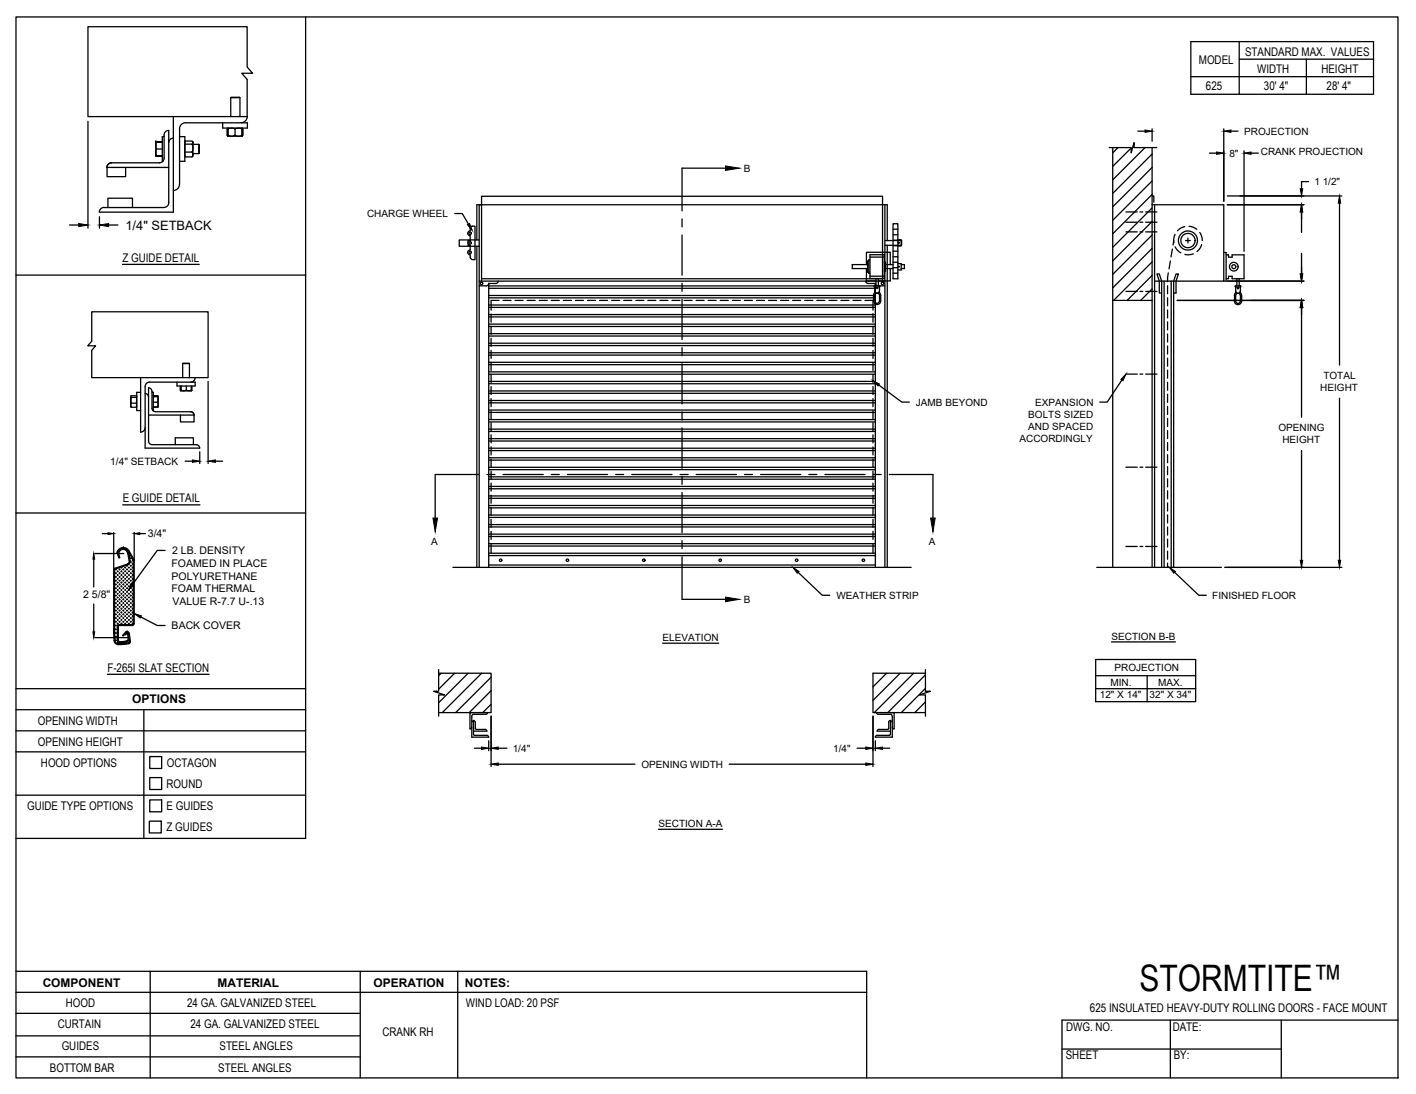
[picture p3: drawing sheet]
<svg xmlns="http://www.w3.org/2000/svg" width="279mm" height="216mm" viewBox="0 0 279 216" stroke-linecap="round" stroke-linejoin="round" font-family="sans-serif">
<!-- layer: ANNOTATIONS -->
<g fill="none" stroke="#000" stroke-width=".25">
<path d="M17.4 23.9v21.1M224.5 25.9h1.4M227.3 25.4v2.5M238.6 30.2h1.5M241.5 25.4v14.3M242.2 38.7h22.6M242.9 25.9h1.4M245.5 29.8v19.8M246.9 30.2h1.4M258.2 35.8h-1.4v1.5M13.7 44.4h1.8M19.6 42.8v2.2"/>
<path d="M21.4 44.4h1.9M89.7 42.1h1.5l1.2 2.1M232.3 59.3h25M242.2 55.5h15.1M242.2 40.4h15.1M256.8 41.8v4.1M256.8 50v4.1M264.3 40.1v32M41.1 75.3v16.2M173.4 76l4.5 3.4h1.5M221.4 75l-2.9 4.4h-1.5M256.8 60.7v21.7"/>
<path d="M264.3 78.6v32M36.5 91h1.5M39.4 89.2v2.3M42.5 91h1.4M256.8 88.9v21.7M18.5 110.3v5.5M18.5 119.2v5.5M18.7 109.2h5.7M20.2 105.3h1.1M22.4 105.1v7.3M26.5 105.1v5.5M27.6 105.3h1.1"/>
<path d="M32.6 108.6h-1.6l-4.8 6.6M157.5 112.9l4.7 4.6h1.5M231.8 112.9l4.7 4.6h1.5M241.7 112h23.1M18.7 125.8h6.4M27.8 121.8l3.2 1.6h1.6M130.7 126.9h11.1M216.2 130.2h19.7v8.3h-19.7zM216.2 133.4h19.7M216.2 135.9h19.7M219.3 126.7h12.6M226.4 133.4v5.1"/>
<path d="M93.6 147.7h1.4M96.4 146.2v1.9M96.9 141.3v10M98.3 147.7h1.7M98.3 150.8h27M143.9 150.8h26.9M169.1 147.7h1.7M172.3 141.3v10M172.7 146.2v1.9M174.1 147.7h1.5M129.9 163.7h12.6"/>
</g>
<!-- layer: CRANK RH -->
<g fill="none" stroke="#000" stroke-width=".25">
<path d="M218.9 29.1h4.3v1.1l.6-2v.9h4.4M219.6 29.1v82.9M220.6 29.1l-1 1.1M223.2 29.2l-3.6 3.6M223.8 28.6l-.2 .2M225.9 29.1l-6.3 6.4M227.3 38.7h.4v1.2M227.3 30.4l-7.7 7.8M227.3 33l-7.7 7.8M227.3 35.7l-7.7 7.8M227.3 38.4l-7.7 7.7M227.3 29.1v82.9"/>
<path d="M92.3 48.4h.5v1M92.8 49.3a.48 .48 0 0 0-.5 .5 .48 .48 0 0 0 .5 .5M92.8 45.6a.48 .48 0 0 0-.5 .4 .48 .48 0 0 0 .5 .5M92.8 47.5a.48 .48 0 0 0-.5 .4 .48 .48 0 0 0 .5 .5M92.8 50.3v.7l.4 .2M92.8 46.5v1h-.5M93.2 44.6l-.4 .3v.7M93.3 44.6h.4v6.6h-.4M94.1 47.3v-6.9h81v7.1M94.1 48.6v63.4M94.6 47.3h-4v1.3h4M94.6 40.4v71.6"/>
<path d="M94.6 55.5h80M95 55.5v-16.8h79.1v16.8M95 55h79.1M96.4 55.9l-.2 .4-.2 .1h-1.4M96.4 55.9v56.1M96.4 56.4h76.3M96.4 55.9h1.5M96.4 58.8h76.3M96.4 58.3h76.3M96.4 56.9h76.3M98.3 55.5l-.2 .4h-.3M98.5 59.3h-1.6v1.9"/>
<path d="M99.3 59.3h1.5M101.6 59.3h1.6M104 59.3h1.6M106.4 59.3h1.6M108.8 59.3h1.6M111.2 59.3h1.6M113.5 59.3h1.6M115.9 59.3h1.6M118.3 59.3h1.6M120.7 59.3h1.6M123.1 59.3h1.6M125.5 59.3h1.5"/>
<path d="M127.8 59.3h1.6M130.2 59.3h1.6M132.6 59.3h1.6M135 59.3h1.6M137.4 59.3h1.5M139.7 59.3h1.6M142.1 59.3h1.6M144.5 59.3h1.6M146.9 59.3h1.6M149.3 59.3h1.6M151.6 59.3h1.6M154 59.3h1.6"/>
<path d="M156.4 59.3h1.6M158.8 59.3h1.6M161.2 59.3h1.6M163.6 59.3h1.5M165.9 59.3h1.6M168.3 59.3h1.6M170.7 59.3h1.6v1.9M170.8 55.5l.1 .2 .4 .2M171 52.2v-2.4h4.7v2.4M171 53v2.4h1.8M171.2 52.2h-3v.8h3M171.3 55.9h1.4"/>
<path d="M171.4 51.5h-.2v2.2h.2M171.7 51.3h-.3v2.7h.3M171.7 50.3h2.8v4.7h-2.8zM171.7 54.5h2.8M171.7 50.7h2.8M172.6 56.6l-.1-.1 .1-.1h1l-.1 .2M172.6 56.6h.9v.8a.48 .48 0 0 1-.4 .4 .48 .48 0 0 1-.5-.4zM172.6 57.5l-.2 .6a2.17 2.17 0 0 0 .2 1.8 .71 .71 0 0 0 .7 .1 .71 .71 0 0 0 .5-.6v-1.1l-.2-.4M172.7 55.9l.1 .3 .4 .2h1.4M172.7 55.9v56.1M172.8 57.9a.48 .48 0 0 1 .7 .4v1.1a.48 .48 0 0 1-.4 .5 .48 .48 0 0 1-.5-.5v-1.1zM172.8 55v1.4"/>
<path d="M173.3 55v1.4M173.5 57.5l.1 .4M174.5 51.8h.2v1.7h-.2M174.6 47.5h3.3v.9h-3.3M174.6 40.4v71.6M174.7 52.2h1.5M174.7 53h1.5M175.1 48.4v63.6M175.7 53v2.4h-2.4M176.2 44.2h1v10.8h-1zM176.2 48.5h1M176.2 47.4h1"/>
<path d="M176.2 53.9h1M176.2 52.8h1M176.2 51.8h1M176.2 50.7h1M176.2 49.6h1M176.2 46.3h1M176.2 45.2h1M177.2 47.3h.6v1.3h-.6M177.2 52h.6v1.3h-.6M177.3 47.9h.1M177.3 52.6h.1M177.8 52.2h.7v.8h-.7"/>
<path d="M219.6 59.3h7.7M222.2 41.8h2.2M222.2 43.9h2.2M222.2 45.8h2.2M222.2 57.5h2.2M224.9 41.8h.6M224.9 43.9h.6M224.9 45.8h.6M224.9 57.5h.6M226.1 41.8h2.2M226.1 43.9h2.2M226.1 45.8h2.2"/>
<path d="M226.1 57.5h2.2M227.3 40.4h14.2v15.1h-13.7M227.3 41l-7.7 7.8M227.3 43.7l-7.7 7.8M227.3 46.4l-7.7 7.7M227.3 49l-7.7 7.8M227.3 51.7l-7.6 7.6M227.3 54.4l-4.9 4.9M227.3 57l-2.2 2.3M227.8 40.4v71.6M229.2 57.8h-.5v-2.3l-.4-1.4h.4l.5 1.4v56.5M229.7 55.5v56.5"/>
<path d="M230.4 56.4v1.6M230.4 58.8v1.5M230.5 53.8l-.1 1.8M230.9 51.5l-.2 1.6M231.1 55.5v56.5M231.3 49.1l-.2 1.6M231.6 57.8h.5v-2.3l.4-1.4h-.4l-.5 1.4v56.5M231.6 47.5l-.1 .9M231.9 46.2l-.3 1v.7M231.9 48.7l.5 .7 .6 .5M233.8 44.7l-.7 .2-.8 .7M233.9 47.5h1"/>
<path d="M234.4 47v.9M234.6 44.7l.9 .2 .7 .4M235.5 50.1l-1 .2-.7-.1M236.7 45.9l.4 .6 .1 1M237.1 48.3l-.2 .6-.7 .8M241.5 49.8h.4v5.7h-.4M241.9 50.3h.5v.5h.7v-.5h2.4v4.7h-2.4v-.5h-.7v.5h-.5M243.8 58.3a.48 .48 0 0 1 .5-.4 .48 .48 0 0 1 .5 .5v1a.48 .48 0 0 1-.5 .5 .48 .48 0 0 1-.5-.5M243.8 56.4l-.1 .1 .1 .1M243.8 56.4h1M243.8 57.4v-.8h1v.8M243.8 58.4v1"/>
<path d="M243.8 57.5l-.2 .7a2.18 2.18 0 0 0 .2 1.7 .71 .71 0 0 0 .7 .2 .71 .71 0 0 0 .5-.7M244.1 55v1.4M244.5 55v1.4M244.7 56.4l.2 .1-.2 .1M244.7 57.5l.3 .8M244.8 57.4a.48 .48 0 0 1-.5 .5 .48 .48 0 0 1-.5-.5M245 58.4v1M96.4 73.9h76.3M96.4 79.5h76.3M96.4 79h76.3M96.4 77.6h76.3M96.4 77.2h76.3"/>
<path d="M96.4 75.7h76.3M96.4 75.3h76.3M96.4 73.4h76.3M96.4 72h76.3M96.4 71.5h76.3M96.4 70.1h76.3M96.4 69.6h76.3M96.4 68.2h76.3M96.4 67.7h76.3M96.4 66.3h76.3M96.4 65.8h76.3M96.4 64.4h76.3"/>
<path d="M96.4 64h76.3M96.4 62.5h76.3M96.4 62.1h76.3M96.4 60.7h76.3M96.4 60.2h76.3M96.9 62v1.6M96.9 64.4v1.6M96.9 66.8v1.5M96.9 69.2v1.5M96.9 71.5v1.6M96.9 73.9v1.6M96.9 76.3v1.6"/>
<path d="M96.9 78.7v1.6M172.3 62v1.6M172.3 64.4v1.6M172.3 66.8v1.5M172.3 69.2v1.5M172.3 71.5v1.6M172.3 73.9v1.6M172.3 76.3v1.6M172.3 78.7v1.6M222.2 73.8h2.2M224.9 73.8h.6M226.1 73.8h2.2"/>
<path d="M230.4 61.2v1.5M230.4 63.5v1.6M230.4 65.9v1.6M230.4 68.3v1.6M230.4 70.7v1.6M230.4 73v1.6M230.4 75.4v1.6M230.4 77.8v1.6M96.4 99.8h76.3M96.4 98.3h76.3M96.4 97.9h76.3M96.4 96.5h76.3"/>
<path d="M96.4 96h76.3M96.4 94.6h76.3M96.4 94.1h76.3M96.4 92.7h76.3M96.4 92.2h76.3M96.4 90.8h76.3M96.4 90.3h76.3M96.4 88.9h76.3M96.4 88.5h76.3M96.4 87h76.3M96.4 86.6h76.3M96.4 85.2h76.3"/>
<path d="M96.4 84.7h76.3M96.4 83.3h76.3M96.4 82.8h76.3M96.4 81.4h76.3M96.4 80.9h76.3M96.9 81v1.6M96.9 83.4v1.6M96.9 85.8v1.6M96.9 88.2v1.6M96.9 90.6v1.6M96.9 93v1.6M96.9 95.3v1.6"/>
<path d="M96.9 97.7v1.6M172.3 81v1.6M172.3 83.4v1.6M172.3 85.8v1.6M172.3 88.2v1.6M172.3 90.6v1.6M172.3 93v1.6M172.3 95.3v1.6M172.3 97.7v1.6M222.2 92.2h2.2M224.9 92.2h.6M226.1 92.2h2.2"/>
<path d="M230.4 80.2v1.6M230.4 82.6v1.6M230.4 85v1.6M230.4 87.3v1.6M230.4 89.7v1.6M230.4 92.1v1.6M230.4 94.5v1.6M230.4 96.9v1.5M230.4 99.3v1.5M89.4 112h90.4M96.4 111.5h76.3M96.4 109.6h76.3"/>
<path d="M96.4 109.2h76.3M96.4 107.8h76.3M96.4 107.3h76.3M96.4 105.9h76.3M96.4 105.4h76.3M96.4 104h76.3M96.4 103.5h76.3M96.4 102.1h76.3M96.4 101.6h76.3M96.4 100.2h76.3M96.9 100.1v1.6M96.9 102.5v1.6"/>
<path d="M96.9 104.9v1.5M96.9 107.3v1.9M172.3 100.1v1.6M172.3 102.5v1.6M172.3 104.9v1.5M172.3 107.3v1.9M222.2 107.8h2.2M224.9 107.8h.6M226.1 107.8h2.2M230.4 101.6v1.6M230.4 104v1.6M230.4 106.4v1.6"/>
<path d="M230.4 108.8v1.6M230.4 111.1v.9M86.1 136.4l-.1 .2M86.6 132.9h10.3v7.7h-10.3M86.6 132.1v4.3h-1l2.1 .7h-1.1v4.2M87 132.9l-.4 .5M89.7 132.9l-3.1 3.1M92.4 132.9l-5.8 5.8M95 132.9l-7.7 7.7M96.9 133.6l-7 7M96.9 136.3l-4.3 4.3M96.9 139l-1.6 1.6"/>
<path d="M172.3 132.9h.1M174.9 132.9l-2.6 2.7M177.6 132.9l-5.3 5.3M180.3 132.9l-7.8 7.7M182.6 132.9h-10.3v7.7h10.3M182.6 132.1v4.3h1l-2.2 .7h1.2v4.2M182.6 133.2l-7.4 7.4M182.6 135.8l-4.8 4.8M182.6 138.5l-2.1 2.1M93.1 142.3l.3 .3M93.1 141.5v4h3.3l-.3-.4M93.3 141l-.2 .4"/>
<path d="M93.3 141h2.6l.3-.4h-3.5v3.2l.4-.3M93.4 144.3h2.7M93.8 143.7l.2 .3h1.9l.2 .3M93.8 143.7v-1.2l-.4-.3 .1 2.8 2.6 .1M173.3 141l-.4-.4h3.5v3.2l-.3-.3M173.3 141h2.5l.3 .4M175.4 143.7l-.3 .3h-1.8l-.2 .3h2.6M175.4 143.7l-.1-1.2 .4-.3-.1 2.8-2.5 .1M176.1 142.3l-.4 .3M176.1 141.5v4h-3.4l.4-.4"/>
<circle cx="92.8" cy="49.8" r=".24"/>
<circle cx="92.8" cy="47.9" r=".24"/>
<circle cx="92.8" cy="46" r=".24"/>
<circle cx="95" cy="55.9" r=".24"/>
<circle cx="173.1" cy="56.8" r=".12"/>
<circle cx="174.1" cy="55.9" r=".24"/>
<circle cx="177.3" cy="47.9" r=".1"/>
<circle cx="177.3" cy="52.6" r=".1"/>
<circle cx="234.4" cy="47.5" r="1.88"/>
<circle cx="234.4" cy="47.5" r="1.41"/>
<circle cx="243.4" cy="52.6" r=".86"/>
<circle cx="243.4" cy="52.6" r=".39"/>
<circle cx="244.3" cy="56.9" r=".12"/>
<circle cx="98.8" cy="110.6" r=".24"/>
<circle cx="112" cy="110.6" r=".24"/>
<circle cx="127" cy="110.6" r=".24"/>
<circle cx="142.1" cy="110.6" r=".24"/>
<circle cx="157.2" cy="110.6" r=".24"/>
<circle cx="170.4" cy="110.6" r=".24"/>
</g>
<!-- layer: 0 -->
<path d="M257.8 11.7v6.9M216.4 112h24.6" fill="none" stroke="#000" stroke-width=".25"/>
<!-- layer: CRANK RH -->
<path d="M172.3 62.1h.1" fill="none" stroke="#000" stroke-width=".2"/>
<!-- layer: ANNOTATIONS -->
<g fill="#000" stroke="#000" stroke-width=".2">
<path d="M225.9 25.7l1.4 .2-1.4 .2zM240.1 30l1.4 .2-1.4 .3zM241.5 25.9l1.4-.2v.4zM245.5 30.2l1.4-.2v.5zM256.6 37.3h.4l-.2 1.4zM15.5 44.1l1.9 .3-1.9 .3zM19.6 44.4l1.8-.3v.6zM92.2 44.3l.4-.2 .6 1.3zM256.6 54.1h.4l-.2 1.4zM256.8 40.4l.2 1.4h-.4zM264.3 38.7l.2 1.4h-.4zM172.3 75.1l1.2 .7-.3 .4z"/>
<path d="M222.2 73.8l-.6 1.3-.4-.2zM256.8 59.3l.2 1.4h-.4zM38 90.8l1.4 .2-1.4 .2zM41.1 91l1.4-.2v.4zM18.5 109.2l.2 1.1h-.4zM21.3 105.1l1.1 .2-1.1 .2zM26 115.1l.4 .3-1.1 1zM26.5 105.3l1.1-.2v.4zM156.5 112l1.1 .8-.3 .3zM230.7 112l1.2 .8-.3 .3zM256.6 110.6h.4l-.2 1.4zM264.1 110.6h.4l-.2 1.4z"/>
<path d="M18.3 124.7h.4l-.2 1.1zM26.5 121.1l1.4 .4-.2 .5zM95 147.4l1.4 .3-1.4 .2zM96.9 147.7l1.4-.3v.5zM96.9 150.8l1.4-.2v.4zM170.8 147.4l1.5 .3-1.5 .2zM170.8 150.6l1.5 .2-1.5 .2zM172.7 147.7l1.4-.3v.5z"/>
</g>
<!-- layer: SECTION CUTS -->
<g fill="none" stroke="#000" stroke-width=".25">
<path d="M143.2 33.2h-8.6v8.4M134.6 43.2v1.6M134.6 46.4v7.9M134.6 55.9v1.6M134.6 59.1v7.9M134.6 68.6v1.6M134.6 71.8v7.9M94.5 93.6h-8.6v8.6M96.1 93.6h1.6M99.3 93.6h7.9M108.8 93.6h1.6M112 93.6h7.9"/>
<path d="M121.5 93.6h1.6M124.7 93.6h7.9M134.2 93.6h1.6M134.6 81.3v1.6M134.6 84.5v7.9M134.6 94v1.6M134.6 97.2v7.9M137.4 93.6h7.9M146.9 93.6h1.6M150.1 93.6h7.9M159.6 93.6h1.6M162.8 93.6h7.9"/>
<path d="M172.3 93.6h1.6M175.5 93.6h8.6v8.6M134.6 106.7v1.6M134.6 109.9v8.4h8.6"/>
</g>
<path d="M143.2 32.7l2.7 .5-2.7 .4zM85.4 102.2h.9l-.4 2.7zM143.2 117.8l2.7 .5-2.7 .4zM183.6 102.2h.9l-.4 2.7z" fill="#000" stroke="#000" stroke-width=".2"/>
<!-- layer: DETAILS -->
<g fill="none" stroke="#000" stroke-width=".25">
<path d="M17.4 5.3h31.4v7.9l1 1.3h-2.1l1.1 1.2v7.3h-31.4zM45.5 19.3h1.8v3.7M45.5 19.3v3.7M45.5 19.3h1.8M21.1 33v1.9h3.7v-1.9M22 32.1a.92 .92 0 0 0-.9 .9h12.2M30.8 30.8h.1M30.8 28h.1M30.8 30.8h1.2M30.9 30.8h.1M30.9 30.8h1.1M32 28h-1.2"/>
<path d="M32 29.4h-1.1l-.1 .7 .1 .7h1.1M32 28h-1.1l-.1 .7 .1 .7M32 28h-1.2v2.8h.1M32.4 26.7a.92 .92 0 0 1 .9-1v14.3a.92 .92 0 0 1-.9 .9M32.4 26.7v4.5a.92 .92 0 0 1-.9 .9h-9.5a.88 .88 0 0 0-.9 .9M32.4 27h-.4v4.8h.2M34.2 27.3a.92 .92 0 0 0-.9 .9M34.2 23v18.9h-14.6M35.4 36.4a1.22 1.22 0 0 1-1.2 1.2M35.4 27h1.1v4.8h-1.1M36.5 30.8h.1M36.5 28h.1"/>
<path d="M36.5 28.4h1.4l.2 .8-.2 .8h-1.4M37.9 28.4l.2-.3-.2-.3h-1.4v3.2h1.4l.2-.5-.2-.5M38 27.9l.1 .1v2.8l-.2 .2M38.1 28.5h1.1M38.1 30.3h1.1M39.2 28.5l.1 .1v1.6l-.1 .1M39.2 28.5v1.8M43.9 24.2v1.1h4.9v-1.1h-12.2a1.22 1.22 0 0 0-1.2 1.2v11M44.8 26.7l.2 .2M44.8 25.4l.2-.1v.1M44.9 25.4l-.1 1.3 .2 .2M45 25.3l-.1 .1"/>
<path d="M45 25.4l.7-.1 .7 .1v1.3l-.5 .2-.9-.2zM45 25.4v1.5h2.7M45 25.4h-.1v1.3l.1 .2M46.4 25.4l.7-.1 .6 .1M46.4 26.7l.7 .2 .6-.2v-1.4l.1 1.6M47.7 26.7v.2M47.8 25.3l.1 .1-.1 1.5M47.8 25.3l.1 .1v1.3l-.1 .1M48.8 23a1.22 1.22 0 0 1-1.2 1.2M21.3 41v-1.9h4.8v1.9M32.4 41l-11.9-.1a.92 .92 0 0 0-.9 1M18.1 61.5h23v13h-23v-5.3l.8-1h-1.6l.8-.8z"/>
<path d="M25.8 78.2v2l.1 .2M25.8 78.2h.1M25.9 78.4l-.1-.1 .1-.2h1v2.3h-1a.62 .62 0 0 1 0-.8M26.9 78.4h-1a1.18 1.18 0 0 0 0 1.2h1M26.9 78.2h.1M27.7 77.4h-.7v3.6h.7M27.7 74.5v10.8M28.6 77.7a.67 .67 0 0 1 .7 .6M29.5 75.4a.9 .9 0 0 0-.9 .9v12.1h10.8a.67 .67 0 0 0-.7-.6l-8.7-.1a.67 .67 0 0 1-.7-.6v-10.6a.67 .67 0 0 1 .7 .7v3.4M29.5 75.4h9v.8h-3.6v-.8M30 77.4h.2v3.6M30.2 78.3h.9l.1 .5-.1 .6h-.9"/>
<path d="M30.2 78.2h1M30.2 78.1l1 .1M31.1 79.4v.9h-.9M31.2 78.2h.1M31.2 78.2l-.1 .1M31.2 78.2v2l-1 .1M35.6 76.2v.8l.1 .1M35.7 76.2v.9h-.1M35.7 76.2v.8l.6 .1 .5-.1v-.8M35.7 77v.1h2M36 71.8v2.7M36 71.8h1.4"/>
<path d="M37.4 71.8v2.7M37.7 76.2v.8l-.4 .1-.5-.1M37.7 77v.1M37.9 76.2v.8l-.2 .1M37.9 77l-.2 .1M38.5 74.5a.9 .9 0 0 1-.9 .9M26.9 80.2h.1M28.6 84.4a.9 .9 0 0 1-.9 .9M29.3 81.9h9M30 80.6a.67 .67 0 0 0 .7 .6l6.9 .1M31.2 80.3h-.1M31.2 80.2v.1"/>
<path d="M34.6 87.8v-1.4h3.6v1.4M37.6 81.2a.65 .65 0 0 1 .7 .7v1.4h-2.7v-1.4M37.6 81.2a.67 .67 0 0 1 .7 .7M22.4 112.4l.1 14M22.6 112.2l-.2 .2M22.8 117.5h.1M22.8 116.8h.1M22.8 116.1h.1M22.8 115.3h.1M22.8 114.6h.1M22.8 113.9h.1M22.8 113.1h.1"/>
<path d="M22.8 118.3h.1M22.8 119h.1M22.8 119.8h.1M22.8 112.4h.1M22.9 112.3v.2M22.9 113v.2M22.9 113.8v.2M22.9 114.5v.2M22.9 115.2v.2M22.9 116v.2M22.9 116.7v.2M22.9 117.5v.1"/>
<path d="M22.9 118.2v.2M22.9 118.9v.2M22.9 119.7v.1M23.1 109.2a1.29 1.29 0 0 1 1-1.1 1.29 1.29 0 0 1 1.4 .6l.9 1.6M23.1 109.2h.2M23.1 117.9h.2M23.1 117.2h.2M23.1 116.4h.2M23.1 115.7h.2M23.1 115h.2M23.1 114.2h.2M23.1 113.5h.2"/>
<path d="M23.1 112.8h.2M23.1 118.7h.2M23.1 119.4h.2M23.2 112.7v.1M23.2 113.4v.2M23.2 114.1v.2M23.2 114.9v.2M23.2 115.6v.2M23.2 116.4v.1M23.2 117.1v.2M23.2 117.8v.2M23.2 118.6v.1"/>
<path d="M23.2 119.3v.2M23.5 117.5h.2M23.5 116.8h.2M23.5 116.1h.2M23.5 115.3h.2M23.5 114.6h.2M23.5 113.9h.2M23.5 113.1h.2M23.5 118.3h.2M23.5 119h.2M23.5 119.8h.2M23.5 112.4h.2"/>
<path d="M23.6 112.3v.2M23.6 113v.2M23.6 113.8v.2M23.6 114.5v.2M23.6 115.2v.2M23.6 116v.2M23.6 116.7v.2M23.6 117.5v.1M23.6 118.2v.2M23.6 118.9v.2M23.6 119.7v.1M23.9 117.9h.2"/>
<path d="M23.9 117.2h.2M23.9 116.4h.2M23.9 115.7h.2M23.9 115h.2M23.9 114.2h.2M23.9 113.5h.2M23.9 112.8h.2M23.9 112h.2M23.9 118.7h.2M23.9 119.4h.2M24 111.9v.2M24 112.7v.1"/>
<path d="M24 113.4v.2M24 114.1v.2M24 114.9v.2M24 115.6v.2M24 116.4v.1M24 117.1v.2M24 117.8v.2M24 118.6v.1M24 119.3v.2M24.2 117.5h.2M24.2 116.8h.2M24.2 116.1h.2"/>
<path d="M24.2 115.3h.2M24.2 114.6h.2M24.2 113.9h.2M24.2 113.1h.2M24.2 118.3h.2M24.2 119h.2M24.2 119.8h.2M24.2 112.4h.2M24.3 112.3v.2M24.3 113v.2M24.3 113.8v.2M24.3 114.5v.2"/>
<path d="M24.3 115.2v.2M24.3 116v.2M24.3 116.7v.2M24.3 117.5v.1M24.3 118.2v.2M24.3 118.9v.2M24.3 119.7v.1M24.6 117.9h.2M24.6 117.2h.2M24.6 116.4h.2M24.6 115.7h.2M24.6 115h.2"/>
<path d="M24.6 114.2h.2M24.6 113.5h.2M24.6 112.8h.2M24.6 112h.2M24.6 118.7h.2M24.6 119.4h.2M24.7 111.9v.2M24.7 112.7v.1M24.7 113.4v.2M24.7 114.1v.2M24.7 114.9v.2M24.7 115.6v.2"/>
<path d="M24.7 116.4v.1M24.7 117.1v.2M24.7 117.8v.2M24.7 118.6v.1M24.7 119.3v.2M24.7 108.3l.6 .5M25 117.5h.2M25 116.8h.2M25 116.1h.2M25 115.3h.2M25 114.6h.2M25 113.9h.2"/>
<path d="M25 113.1h.2M25 111.7h.2M25 118.3h.2M25 119h.2M25 119.8h.2M25 112.4h.2M25.1 111.5v.2M25.1 112.3v.2M25.1 113v.2M25.1 113.8v.2M25.1 114.5v.2M25.1 115.2v.2"/>
<path d="M25.1 116v.2M25.1 116.7v.2M25.1 117.5v.1M25.1 118.2v.2M25.1 118.9v.2M25.1 119.7v.1M25.2 111.3l-2.6 .9M25.2 109.1l.3 1.6M25.2 111.5l-2.6 .9 .1 14M25.3 108.8l.9 1.6M25.3 117.9h.2M25.3 117.2h.2"/>
<path d="M25.3 116.4h.2M25.3 115.7h.2M25.3 115h.2M25.3 114.2h.2M25.3 113.5h.2M25.3 112.8h.2M25.3 112h.2M25.3 118.7h.2M25.3 119.4h.2M25.4 109.1a1.06 1.06 0 0 0-1.4-.8 1.06 1.06 0 0 0-.7 1.3l.2 .5h.1a.95 .95 0 0 1 0-1.4 .95 .95 0 0 1 1.4 0l.2 .4M25.4 109.1l.3 1.6a.67 .67 0 0 1-.5 .8M25.4 109v.2"/>
<path d="M25.4 111.4h.1M25.4 111.9v.2M25.4 112.7v.1M25.4 113.4v.2M25.4 114.1v.2M25.4 114.9v.2M25.4 115.6v.2M25.4 116.4v.1M25.4 117.1v.2M25.4 117.8v.2M25.4 118.6v.1M25.4 119.3v.2"/>
<path d="M25.5 110.7l-.1 .5-.2 .1M25.5 111.3h.1M25.5 109.6h.2M25.6 109.5v.2M25.7 117.5h.2M25.7 116.8h.2M25.7 116.1h.2M25.7 115.3h.2M25.7 114.6h.2M25.7 113.9h.2M25.7 113.1h.2M25.7 111.7h.2"/>
<path d="M25.7 110.9h.2M25.7 110.2h.2M25.7 118.3h.2M25.7 119h.2M25.7 119.8h.2M25.7 112.4h.2M25.8 110.1v.2M25.8 110.8v.2M25.8 111.5v.2M25.8 112.3v.2M25.8 113v.2M25.8 113.8v.2"/>
<path d="M25.8 114.5v.2M25.8 115.2v.2M25.8 116v.2M25.8 116.7v.2M25.8 117.5v.1M25.8 118.2v.2M25.8 118.9v.2M25.8 119.7v.1M26.1 117.9h.2M26.1 117.2h.2M26.1 116.4h.2M26.1 115.7h.2"/>
<path d="M26.1 115h.2M26.1 114.2h.2M26.1 113.5h.2M26.1 112.8h.2M26.1 112h.2M26.1 111.3h.2M26.1 110.5h.2M26.1 118.7h.2M26.1 119.4h.2M26.2 110.4v.2M26.2 111.2v.2M26.2 111.9v.2"/>
<path d="M26.2 112.7v.1M26.2 113.4v.2M26.2 114.1v.2M26.2 114.9v.2M26.2 115.6v.2M26.2 116.4v.1M26.2 117.1v.2M26.2 117.8v.2M26.2 118.6v.1M26.2 119.3v.2M26.2 110.3l.1 .4v12.4M26.4 110.3l.1 .4"/>
<path d="M26.5 110.7v12.4M22.5 126.4a.97 .97 0 0 0 1.3 .8h.8a1.09 1.09 0 0 0 1.1-.4v-.2M22.8 123.4h.1M22.8 120.5h.1M22.8 121.2h.1M22.8 122h.1M22.8 122.7h.1M22.8 124.2h.1M22.8 124.9h.1M22.8 125.7h.1M22.8 126.4h.1M22.9 120.4v.2"/>
<path d="M22.9 121.1v.2M22.9 121.9v.2M22.9 122.6v.2M22.9 123.4v.1M22.9 124.1v.2M22.9 124.8v.2M22.9 125.6v.2M22.9 126.3v.2M23.1 120.1h.2M23.1 120.9h.2M23.1 121.6h.2M23.1 122.3h.2"/>
<path d="M23.1 123.1h.2M23.1 123.8h.1M23.1 124.5h.1M23.1 125.3h.1M23.1 126h.1M23.1 126.8h.2M23.2 126.3v.3l.5 .3v.1M23.2 123.6v2.7M23.2 120v.2M23.2 120.8v.2M23.2 121.5v.2M23.2 122.2v.2"/>
<path d="M23.2 123v.2M23.2 126.7v.2M23.5 120.5h.2M23.5 121.2h.2M23.5 122h.2M23.5 122.7h.2M23.6 120.4v.2M23.6 121.1v.2M23.6 121.9v.2M23.6 122.6v.2M23.6 126.9h.2M23.9 120.1h.2"/>
<path d="M23.9 120.9h.2M23.9 121.6h.2M23.9 122.3h.2M23.9 123.1h.2M24 120v.2M24 120.8v.2M24 121.5v.2M24 122.2v.2M24 123v.2M24.2 120.5h.2M24.2 121.2h.2M24.2 122h.2"/>
<path d="M24.2 122.7h.2M24.3 120.4v.2M24.3 121.1v.2M24.3 121.9v.2M24.3 122.6v.2M24.4 126.9h.2M24.4 126.8v.2M24.6 120.1h.2M24.6 120.9h.2M24.6 121.6h.2M24.6 122.3h.2M24.6 123.1h.2"/>
<path d="M24.7 120v.2M24.7 120.8v.2M24.7 121.5v.2M24.7 122.2v.2M24.7 123v.2M24.8 126.7h.2M24.9 124.9a.26 .26 0 0 1 .3-.1 .26 .26 0 0 1 .1 .2l.2 1.8a4.1 4.1 0 0 1-2.6 0l-.2-.4M24.9 124.9l-.6 .6-.1-.1 .7-.7h.4l.4 1.9M24.9 126.7v.1M25 120.5h.2M25 121.2h.2M25 122h.2"/>
<path d="M25 122.7h.2M25.1 120.4v.2M25.1 121.1v.2M25.1 121.9v.2M25.1 122.6v.2M25.3 120.1h.2M25.3 120.9h.2M25.3 121.6h.2M25.3 122.3h.2M25.3 123.1h.2M25.3 126.8h.2M25.4 120v.2"/>
<path d="M25.4 120.8v.2M25.4 121.5v.2M25.4 122.2v.2M25.4 123v.2M25.4 126.7v.2M25.5 126.1a.83 .83 0 0 1-1.1 .7h-.7M25.7 120.5h.2M25.7 121.2h.2M25.7 122h.2M25.7 122.7h.2M25.8 120.4v.2M25.8 121.1v.2"/>
<path d="M25.8 121.9v.2M25.8 122.6v.2M26.1 120.1h.2M26.1 120.9h.2M26.1 121.6h.2M26.1 122.3h.2M26.1 123.1h.2M26.2 120v.2M26.2 120.8v.2M26.2 121.5v.2M26.2 122.2v.2M26.2 123v.2"/>
<path d="M26.3 123.1l-.2 .2h-2.8l-.1 .3M26.5 123.1l-.4 .3-2.7 .1-.1 2.8 .2 .3a2.22 2.22 0 0 0 1.8-.4l-.2-1.2-.3 .3-.2-.1"/>
</g>
<path d="M22.4 112.4h.1M24.3 108.1h.1M26.5 110.7h.1M25.1 124.7h.1" fill="none" stroke="#000" stroke-width=".2"/>
<!-- layer: ANNOTATIONS -->
<path d="M26.5 105.3h.1M18.5 124.7h.1" fill="none" stroke="#000" stroke-width=".2"/>
<!-- layer: TITLE BLOCK -->
<g fill="none" stroke="#000" stroke-width=".25">
<path d="M3.2 3.3h272.6v209.4h-272.6zM60.3 3.3v162.2h-57.1M235 8.2h36v10.4h-36zM235 15.1h36M244.5 11.7h26.5M244.5 8.2v10.4M3.2 54.3h57.1M24.2 52.2h15.1M24.2 99.6h15.3M3.2 101.2h57.1M3.2 135.9h57.1M21.2 133.1h20.1"/>
<path d="M3.2 140.1h57.1M3.2 144.2h57.1M3.2 148.4h57.1M3.2 156.9h57.1M28.4 140.1v25.4M29.5 149.3h2.4v2.4h-2.4zM29.5 153.5h2.4v2.3h-2.4zM29.5 157.9h2.4v2.3h-2.4zM29.5 162.1h2.3v2.3h-2.3zM3.2 200h67.9M3.2 195.8h167.8M3.2 191.7h167.8v21"/>
<path d="M29.6 191.7v21M71.1 191.7v21M90.3 191.7v21M3.2 208.6h67.9M3.2 204.4h67.9M209.6 207h43.2M230.9 201.3v11.4M252.8 201.3v11.4M275.8 201.3h-66.2v11.4"/>
</g>
<text font-size="7.2" x="224.9" y="195.5">STORMTITE™</text>
<text font-size="2.5" x="24.7" y="45.3">1/4&quot; SETBACK</text>
<g font-size="2.4">
<text x="245.7" y="11.1">STANDARD MAX. VALUES</text>
<text x="236.6" y="12.7">MODEL</text>
<text x="238" y="17.8">625</text>
<text x="248.1" y="14.4">WIDTH</text>
<text x="249.4" y="17.8">30' 4&quot;</text>
<text x="260.7" y="14.4">HEIGHT</text>
<text x="261.8" y="17.8">28' 4&quot;</text>
<text x="24.2" y="51.7">Z GUIDE DETAIL</text>
<text x="24.2" y="99.1">E GUIDE DETAIL</text>
<text x="21.2" y="132.6">F-265I SLAT SECTION</text>
<text x="7.5" y="143">OPENING WIDTH</text>
<text x="26.1" y="138.8">OPTIONS</text>
<text x="7.5" y="147.2">OPENING HEIGHT</text>
<text x="8.1" y="151.3">HOOD OPTIONS</text>
<text x="32.9" y="155.5">ROUND</text>
<text x="32.9" y="151.4">OCTAGON</text>
<text x="5.4" y="159.9">GUIDE TYPE OPTIONS</text>
<text x="32.9" y="159.9">E GUIDES</text>
<text x="32.9" y="164.1">Z GUIDES</text>
<text x="8.4" y="194.7">COMPONENT</text>
<text x="42.9" y="194.7">MATERIAL</text>
<text x="73.7" y="194.7">OPERATION</text>
<text x="91.7" y="194.7">NOTES:</text>
<text x="11.4" y="202.8">CURTAIN</text>
<text x="13" y="198.8">HOOD</text>
<text x="36.9" y="198.6">24 GA. GALVANIZED STEEL</text>
<text x="37.6" y="202.9">24 GA. GALVANIZED STEEL</text>
<text x="91.9" y="198.6">WIND LOAD: 20 PSF</text>
<text x="210.4" y="203.6">DWG. NO.</text>
<text x="215.1" y="199.8">625 INSULATED HEAVY-DUTY ROLLING DOORS - FACE MOUNT</text>
<text x="231.4" y="203.4">DATE:</text>
<text x="12.2" y="207.3">GUIDES</text>
<text x="43.3" y="207.2">STEEL ANGLES</text>
<text x="75.5" y="204.5">CRANK RH</text>
<text x="210.3" y="209.1">SHEET</text>
<text x="231.6" y="209">BY:</text>
<text x="9.8" y="211.5">BOTTOM BAR</text>
<text x="43.1" y="211.6">STEEL ANGLES</text>
</g>
<g font-size="2.1">
<text x="29.2" y="105.9">3/4&quot;</text>
<text x="33.8" y="111.9">FOAMED IN PLACE</text>
<text x="34" y="109.4">2 LB. DENSITY</text>
<text x="16.4" y="118.1">2 5/8&quot;</text>
<text x="33.8" y="114.4">POLYURETHANE</text>
<text x="33.8" y="116.9">FOAM THERMAL</text>
<text x="34" y="119.4">VALUE R-7.7 U-.13</text>
<text x="33.9" y="124.2">BACK COVER</text>
</g>
<g font-size="2">
<text x="245.5" y="26.6">PROJECTION</text>
<text x="146.7" y="34">B</text>
<text x="242.6" y="30.9">8&quot;</text>
<text x="248.8" y="30.6">CRANK PROJECTION</text>
<text x="259.4" y="36.5">1 1/2&quot;</text>
<text x="72.4" y="42.9">CHARGE WHEEL</text>
<text x="260.5" y="77.2">HEIGHT</text>
<text x="261.1" y="74.8">TOTAL</text>
<text x="180.7" y="80.1">JAMB BEYOND</text>
<text x="202.9" y="82.4">BOLTS SIZED</text>
<text x="204.3" y="80.1">EXPANSION</text>
<text x="201.2" y="87.2">ACCORDINGLY</text>
<text x="202.9" y="84.8">AND SPACED</text>
<text x="252.3" y="85.1">OPENING</text>
<text x="253" y="87.5">HEIGHT</text>
<text x="21.8" y="91.7">1/4&quot; SETBACK</text>
<text x="85.1" y="107.5">A</text>
<text x="183.3" y="107.5">A</text>
<text x="146.7" y="119.1">B</text>
<text x="165.1" y="118.2">WEATHER STRIP</text>
<text x="239.2" y="118.2">FINISHED FLOOR</text>
<text x="130.7" y="126.5">ELEVATION</text>
<text x="219.3" y="126.3">SECTION B-B</text>
<text x="217" y="137.7">12&quot; X 14&quot;</text>
<text x="219.1" y="135.4">MIN.</text>
<text x="219.9" y="132.5">PROJECTION</text>
<text x="226.8" y="137.7">32&quot; X 34&quot;</text>
<text x="228.5" y="135.4">MAX.</text>
<text x="101.2" y="148.4">1/4&quot;</text>
<text x="164.4" y="148.4">1/4&quot;</text>
<text x="126.6" y="151.5">OPENING WIDTH</text>
<text x="129.9" y="163.2">SECTION A-A</text>
</g>
</svg>
